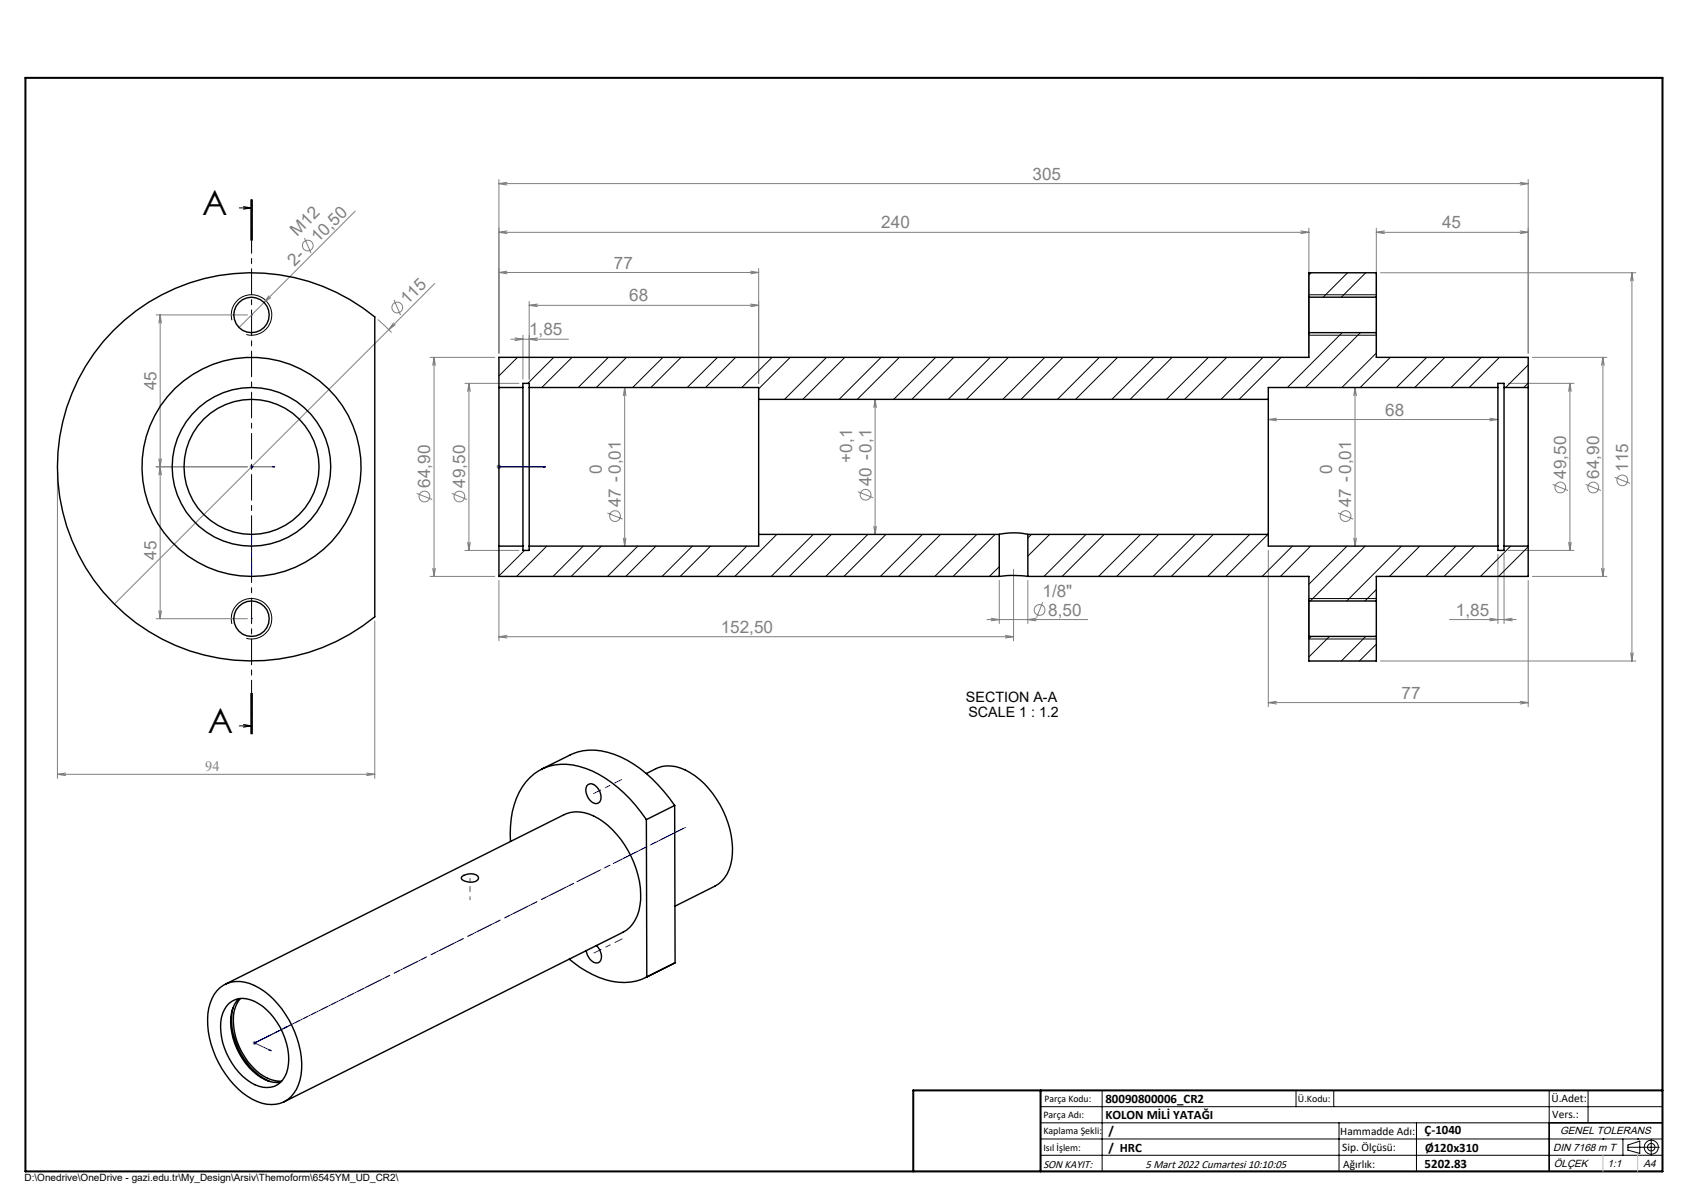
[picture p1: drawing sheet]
<svg xmlns="http://www.w3.org/2000/svg" width="420mm" height="297mm" viewBox="0 0 420 297" stroke-linecap="round" stroke-linejoin="round" font-family="sans-serif">
<g fill="none" stroke="#808080" stroke-width=".25">
<path d="M75.2 58.8l1.6 3.7M87.7 52.1l-28.7 28.8M123.2 44.3v42.9M123.2 45.3h254.1M123.2 45.3l2 .4M123.2 57.4h200M123.2 57.4l2 .3M125.2 45l-2 .3M125.2 57l-2 .4M321.2 57l2 .4M323.2 56.3v30.9M323.2 57.4l-2 .3"/>
<path d="M339.8 57.4h37.5M339.8 56.3v30.9M339.8 57.4l2 .3M341.8 57l-2 .4M375.4 57l1.9 .4M375.4 45l1.9 .3M377.3 57.4l-1.9 .3M377.3 44.3v42.9M377.3 45.3l-1.9 .4M38.6 77.7h22.5M39.5 77.7v75M39.5 77.7l.4 2.1"/>
<path d="M39.5 77.7l-.3 2.1M66.4 73l-1.2 1.7 1.7-1.2M93.3 78.9l3.4 3.2M97.2 79.7l-1.2 1.7 1.6-1.2M97.3 74l1.6 3.8M107.4 70l-79.2 79.2M123.2 67.3h64.1M123.2 67.3l2 .3M125.2 67l-2 .3M130.7 74.4v19.2M130.7 75.4h56.6M130.7 75.4l2 .3"/>
<path d="M132.7 75.1l-2 .3M185.3 75.1l2 .3M185.3 67l2 .3M187.3 75.4l-2 .3M187.3 66.3v28.4M187.3 67.3l-2 .3M340.9 67.3h63M402.9 67.3v95.9M402.9 67.3l.4 2.1M402.9 67.3l-.3 2.1M106.2 88.2h16M107.2 88.2v54.1"/>
<path d="M107.2 88.2l.3 2M107.2 88.2l-.3 2M114.8 94.6h13.3M115.8 94.6v41.3M115.8 94.6l.3 2M115.8 94.6l-.3 2M126.1 83.7h14.3M127.1 83.4l2 .3-2 .4M129.1 82.8v10.8M132.7 83.4l-2 .3 2 .4M154.2 95.7v39.1M154.2 95.7l.4 2"/>
<path d="M154.2 95.7l-.3 2M216.1 98.6v33.3M216.1 98.6l.3 2M216.1 98.6l-.3 2M334.6 95.7v39.1M334.6 95.7l.3 2M334.6 95.7l-.3 2M372.4 94.6h16.2M378.4 88.2h18.4M387.6 94.6v41.3M387.6 94.6l.3 2M387.6 94.6l-.3 2"/>
<path d="M395.8 88.2v54.1M395.8 88.2l.3 2M395.8 88.2l-.4 2M14.2 116.3v75.9M38.6 115.2h22.5M39.2 113.3l.3 1.9M39.5 115.2l.4 2.1M39.5 115.2l-.3 2.1M39.9 113.3l-.4 1.9M61.6 115.2h1M61.7 114.9l.7 .7M62.1 114.8v.9"/>
<path d="M62.4 114.9l-.7 .7M122.7 115.2h1M122.8 114.9l.7 .7M123.2 114.8v.9M123.5 114.9l-.7 .7M313.2 103.6h56.7M313.2 103.6l2 .3M315.2 103.3l-2 .3M367.8 103.3l2.1 .3M369.9 103.6l-2.1 .3M383.4 119.6l3.8 1.5M391.5 119.6l3.8 1.5"/>
<path d="M398.7 117.8l3.8 1.5M102.9 121.8l3.8 1.5M111.5 121.8l3.8 1.5M114.8 135.9h13.3M115.5 133.9l.3 2M116.1 133.9l-.3 2M150 126.6l3.7 1.6M153.9 132.9l.3 1.9M154.6 132.9l-.4 1.9M211.8 121.4l3.8 1.5M215.8 129.9l.3 2M216.4 129.9l-.3 2"/>
<path d="M313.2 135.9v38.6M330.3 126.6l3.8 1.6M334.3 132.9l.3 1.9M334.9 132.9l-.3 1.9M369.9 136.9v17M371.4 136.9v17M372.4 135.9h16.2M387.3 133.9l.3 2M387.9 133.9l-.3 2M38.6 152.7h22.5M39.2 150.8l.3 1.9M39.9 150.8l-.4 1.9"/>
<path d="M92.5 153.3v38.9M106.2 142.3h16M106.9 140.3l.3 2M107.5 140.3l-.3 2M123.2 143.3v14.9M123.2 157.2h127.1M123.2 157.2l2 .3M125.2 156.9l-2 .3M243.7 153h24.9M244.7 152.6l2 .4-2 .3M246.7 143.3v10.6M248.2 156.9l2.1 .3"/>
<path d="M250.3 140.5v17.7M250.3 157.2l-2.1 .3M253.8 143.3v10.6M255.8 152.6l-2 .4 2 .3M257.5 148.7l-1.6 3.8M357.9 153h16.5M367.8 152.6l2.1 .4-2.1 .3M373.4 152.6l-2 .4 2 .3M377.3 143.3v31.2M378.4 142.3h18.4M395.4 140.3l.4 2M396.1 140.3l-.3 2"/>
<path d="M313.2 173.5h64.1M313.2 173.5l2 .3M315.2 173.1l-2 .4M340.9 163.2h63M375.4 173.1l1.9 .4M377.3 173.5l-1.9 .3M402.6 161.2l.3 2M403.3 161.2l-.4 2M14.2 191.2h78.3M14.2 191.2l2 .3M16.2 190.8l-2 .4M90.5 190.8l2 .4"/>
<path d="M92.5 191.2l-2 .3M62.4 257.5h1M62.5 257.1l.7 .7M62.9 257v1M63.2 257.1l-.7 .7"/>
<circle cx="76" cy="60.6" r="1.33"/>
<circle cx="98.1" cy="75.9" r="1.32"/>
<circle cx="400.6" cy="118.6" r="1.33"/>
<circle cx="104.8" cy="122.6" r="1.33"/>
<circle cx="113.4" cy="122.6" r="1.33"/>
<circle cx="151.9" cy="127.4" r="1.33"/>
<circle cx="213.7" cy="122.1" r="1.32"/>
<circle cx="332.2" cy="127.4" r="1.33"/>
<circle cx="385.3" cy="120.3" r="1.32"/>
<circle cx="393.4" cy="120.3" r="1.32"/>
<circle cx="256.7" cy="150.6" r="1.34"/>
</g>
<g fill="none" stroke="#000" stroke-width=".25">
<path d="M350.2 19.2h60.3v12.6M59.1 51.3h3M60.1 51l2 .3M61.9 49.3v10M62.1 51.3l-2 .3M62.1 49.3v10M62.3 49.3v10M57.3 79.1a5 5 0 0 1 4.3-6.3 5 5 0 0 1 5.5 5.3 5 5 0 0 1-6.3 4.5M339.8 72.8h-16.6v10h16.6M57.3 154.1a5 5 0 0 1 4.3-6.3 5 5 0 0 1 5.5 5.3 5 5 0 0 1-6.3 4.5M339.8 147.8h-16.6v10h16.6M59.1 179.2h3"/>
<path d="M60.1 178.9l2 .3M61.9 171.2v10M62.1 179.2l-2 .3M62.1 171.2v10M62.3 171.2v10zM256.9 273.2h153.6M256.9 277.2h153.6M272.1 269.2v20M320 269.2v4M329.3 269.2v4M330.6 277.2v12M349.7 277.2v12"/>
<path d="M382.5 269.2v20M392.1 269.2v8M225.5 289.2h185M256.9 281.2h153.6M256.9 285.2h153.6M395.8 281.2h.1M400.7 281.2v4M402 283.2h7.7M402 282.7l2.9-1v3.1l-2.9-.9zM404.4 281.2h.1M407.7 281.3v3.8"/>
<circle cx="407.7" cy="283.2" r=".93"/>
<circle cx="407.7" cy="283.2" r="1.74"/>
</g>
<path d="M61.9 115.2h.3zM62.1 115.2h.1M62.1 115.2h5.7M67.8 115.2h-.5h.5M123 115.2h.3zM123.2 115.2h.1M123.2 115.2h11.5M134.7 115.2h-.6h.6M66.5 259.3l.2-.1 .3 .2zM70.4 253.6l.5-.1-.3 .2zM70.9 253.5l-8 4 4.1 1.9" fill="none" stroke="#00f" stroke-width=".25"/>
<path d="M62.1 49.3v131.9" fill="none" stroke="#000" stroke-width=".25" stroke-dasharray="6.3 1.3 1.3 1.3" stroke-dashoffset="3.3"/>
<path d="M410.5 277.2h-28v12" fill="none" stroke="#000" stroke-width=".35"/>
<path d="M6.3 19.2h404.2v270h-404.2zM256.9 269.2v20M410.5 269.2h-185v20" fill="none" stroke="#000" stroke-width=".5"/>
<path d="M392.1 281.2h.1M395.8 285.2v4M404.4 285.2v4" fill="none" stroke="#c0c0c0" stroke-width=".25"/>
<path d="M89.8 244l52.6-26.3" fill="none" stroke="#00f" stroke-width=".25" stroke-dasharray="6.3 1.3 1.3 1.3" stroke-dashoffset="-.9"/>
<path d="M146.6 215.6l-83.7 41.9" fill="none" stroke="#00f" stroke-width=".25" stroke-dasharray="6.3 1.3 1.3 1.3" stroke-dashoffset="2.1"/>
<path d="M142.4 217.7l23.7-11.9M89.8 244l-23.8 11.9" fill="none" stroke="#00f" stroke-width=".25" stroke-dasharray="6.3 1.3 1.3 1.3" stroke-dashoffset=".1"/>
<path d="M146.5 195.9l7-3.5M153.6 212.1l-7 3.5M146.6 235.3l7-3.5" fill="none" stroke="#00f" stroke-width=".25" stroke-dasharray="6.3 1.3 1.3 1.3" stroke-dashoffset="4.4"/>
<path d="M169.3 204.3l-15.7 7.8" fill="none" stroke="#00f" stroke-width=".25" stroke-dasharray="6.3 1.3 1.3 1.3" stroke-dashoffset="-.5"/>
<path d="M62.1 77.7h.1M62.1 115.2h.1M62.1 152.7h.1M166.1 205.8l.7-.3M166.8 205.5l2.5-1.2M65.4 256.2l-2.5 1.3M66 255.9l-.6 .3" fill="none" stroke="#00f" stroke-width=".25" stroke-dasharray="6.3 1.3 1.3 1.3"/>
<path d="M116 216.8l.1 5.3" fill="none" stroke="#00f" stroke-width=".25" stroke-dasharray="6.3 1.3 1.3 1.3" stroke-dashoffset="5.6"/>
<path d="M62.1 142.1v-10.2" fill="none" stroke="#00f" stroke-width=".25" stroke-dasharray="6.3 1.3 1.3 1.3" stroke-dashoffset="3.2"/>
<g fill="#00f">
<path d="M67.3 115.2h.5zM61.9 115.2h.3z"/>
<path d="M66.5 259.3l.2-.1 .3 .2zM70.4 253.6l.5-.1-.3 .2z"/>
<path d="M123 115.2h.3zM134.1 115.2h.6zM123 115.2h.3zM134.1 115.2h.6z"/>
</g>
<g fill="none" stroke="#000" stroke-width=".35">
<path d="M323.2 73.4v8.7M323.2 73.4v-6.1h16.6v6.1M323.2 73.4h16.6M339.8 73.4v8.7M28 81.6a47.9 47.9 0 0 1 64.5-3.4v74.1a47.9 47.9 0 0 1-65.8-4.7 47.9 47.9 0 0 1 1.3-66zM123.2 95.7v39.1M123.2 95.7h5.9M129.1 95.7v39.1M129.1 95.7v-1.1h1.6v1.1M130.7 95.7v39.1M130.7 95.7h56.6v2.9M187.3 98.6v33.3"/>
<path d="M187.3 98.6h125.9M313.2 98.6v33.3M323.2 82.1v6.1h-200v7.5M323.2 82.1h16.6M339.8 82.1v6.1h37.5v7.5M369.9 95.7v39.1M369.9 95.7h-56.7v2.9M369.9 95.7v-1.1h1.5v1.1M371.4 95.7v39.1M371.4 95.7h5.9M377.3 95.7v39.1M123.2 134.8v7.5h123.5"/>
<path d="M123.2 134.8h5.9M129.1 134.8v1.1h1.6v-1.1M187.3 131.9h59.4M187.3 131.9v2.9h-56.6M246.7 131.9a16.2 16.2 0 0 1 7.1 0M246.7 131.9v10.4M253.8 131.9h59.4M253.8 131.9v10.4M313.2 131.9v2.9h56.7M369.9 134.8v1.1h1.5v-1.1M371.4 134.8h5.9M377.3 134.8v7.5h-37.5v6.1"/>
<path d="M246.7 142.3a25 25 0 0 1 7.1 0M253.8 142.3h69.4v6.1M323.2 148.4v8.7M323.2 157.1v6.1h16.6v-6.1M323.2 148.4h16.6M323.2 157.1h16.6M339.8 148.4v8.7M133.7 189.9l7-3.5a14 14 0 0 1 12.5 .5 33.4 33.4 0 0 1 13.4 12M144.9 194a1.54 1.54 0 0 1 2.6 .4 2.94 2.94 0 0 1 .3 3.8 1.99 1.99 0 0 1-2.6-1.2 3.2 3.2 0 0 1-.3-3zM159.6 191a8.8 8.8 0 0 1 8.4-1.4 21.5 21.5 0 0 1 11.8 13.6 16.8 16.8 0 0 1-.3 12.6 7.4 7.4 0 0 1-3 3l-9.8 4.9M166.6 198.9l.1 38.8-7.2 3.6M166.6 198.9l-7 3.4"/>
<path d="M114.1 216.4l.4-.3a3.4 3.4 0 0 1 3.4 .1l.2 .4a1.28 1.28 0 0 1-1.3 1.2 3.6 3.6 0 0 1-2.9-.8zM159.6 202.3l.1 38.9a14.2 14.2 0 0 1-13.3-.6 25.5 25.5 0 0 1-5.9-3.8M159.6 202.3a32.4 32.4 0 0 0-15-12.6 12.6 12.6 0 0 0-14.8 3.4 20.9 20.9 0 0 0-3.8 14.6M147.2 233.4a3.1 3.1 0 0 1 .8 4.2 2.02 2.02 0 0 1-2.7-1.3l-.6-1.6M54.3 243.8a8.1 8.1 0 0 1 9.7 .1 23.5 23.5 0 0 1 10.3 21.5 7.9 7.9 0 0 1-6.2 7.2 11.8 11.8 0 0 1-9.3-3.8 23.4 23.4 0 0 1-7.3-19.9 9.5 9.5 0 0 1 2.8-5.1zM55.6 243l83.7-41.9a8.7 8.7 0 0 1 8.4 1 23.4 23.4 0 0 1 10.3 21.5 8.7 8.7 0 0 1-4.2 6.5l-83.7 41.9M56.6 247.7a5.9 5.9 0 0 1 7.3 .1 16.7 16.7 0 0 1 7.1 16 5.4 5.4 0 0 1-8.1 4 16.7 16.7 0 0 1-8.2-16.6 7.1 7.1 0 0 1 1.9-3.5zM57.5 248.9a17.3 17.3 0 0 0 5.5 15.7 11.7 11.7 0 0 0 3.6 2.4M58.9 246.6a9.1 9.1 0 0 0-1.7 8.3 16.7 16.7 0 0 0 8.2 11.6 6.2 6.2 0 0 0 3.9 .7M59.3 246.5a9.1 9.1 0 0 0-1.4 8 17 17 0 0 0 8.1 11.7 7 7 0 0 0 3.6 .7"/>
<circle cx="62.1" cy="77.7" r="4.4"/>
<circle cx="62.1" cy="115.3" r="16.7"/>
<circle cx="62.1" cy="115.3" r="27.1"/>
<circle cx="62.1" cy="115.2" r="19.6"/>
<circle cx="62.1" cy="152.7" r="4.4"/>
</g>
<g fill="none" stroke="#000" stroke-width=".25">
<path d="M323.7 67.3l-.5 .6M332.7 67.3l-6 6.1M337.2 67.3l-6 6.1M123.3 88.2l-.1 .1M127.8 88.2l-4.6 4.6M136.7 88.2l-6.4 6.4M141.3 88.2l-7.5 7.5M150.2 88.2l-7.4 7.5M154.7 88.2l-7.5 7.5M163.7 88.2l-7.5 7.5M168.2 88.2l-7.5 7.5M177.2 88.2l-7.5 7.5"/>
<path d="M181.6 88.2l-7.4 7.5M190.6 88.2l-7.4 7.5M195.1 88.2l-7.8 7.8M204.1 88.2l-10.4 10.4M208.6 88.2l-10.4 10.4M217.6 88.2l-10.4 10.4M222.1 88.2l-10.4 10.4M231 88.2l-10.3 10.4M235.5 88.2l-10.4 10.4M244.5 88.2l-10.4 10.4M249 88.2l-10.4 10.4M258 88.2l-10.4 10.4"/>
<path d="M262.5 88.2l-10.4 10.4M271.5 88.2l-10.4 10.4M275.9 88.2l-10.3 10.4M284.9 88.2l-10.4 10.4M289.4 88.2l-10.4 10.4M298.4 88.2l-10.4 10.4M302.9 88.2l-10.4 10.4M311.9 88.2l-10.4 10.4M316.3 88.2l-10.3 10.4M331.4 82.1l-13.5 13.6M335.9 82.1l-13.5 13.6M339.8 87.2l-8.5 8.5"/>
<path d="M343.3 88.2l-7.5 7.5M352.3 88.2l-7.5 7.5M356.8 88.2l-7.5 7.5M365.7 88.2l-7.4 7.5M370.2 88.2l-7.4 7.5M377.3 90.1l-5.5 5.6M377.3 94.6l-1.1 1.1M129.5 135.9l-6.3 6.3M135 134.8l-7.4 7.5M144 134.8l-7.4 7.5M148.5 134.8l-7.5 7.5M157.5 134.8l-7.5 7.5"/>
<path d="M162 134.8l-7.5 7.5M171 134.8l-7.5 7.5M175.4 134.8l-7.4 7.5M184.4 134.8l-7.4 7.5M191.8 131.9l-10.4 10.4M200.8 131.9l-10.4 10.4M205.3 131.9l-10.4 10.4M214.3 131.9l-10.4 10.4M218.8 131.9l-10.4 10.4M227.8 131.9l-10.4 10.4M232.2 131.9l-10.3 10.4M241.2 131.9l-10.4 10.4"/>
<path d="M245.7 131.9l-10.4 10.4M246.7 139.9l-2.4 2.4M254.7 131.9l-.9 .9M259.2 131.9l-5.4 5.4M268.1 131.9l-10.3 10.4M272.6 131.9l-10.3 10.4M281.6 131.9l-10.3 10.4M286.1 131.9l-10.4 10.4M295.1 131.9l-10.4 10.4M299.6 131.9l-10.4 10.4M308.6 131.9l-10.4 10.4M313.1 131.9l-10.4 10.4"/>
<path d="M319.1 134.8l-7.5 7.5M323.6 134.8l-7.4 7.5M332.6 134.8l-9.4 9.4M337.1 134.8l-13.6 13.6M346 134.8l-13.5 13.6M350.6 134.8l-7.5 7.5M359.5 134.8l-7.4 7.5M364 134.8l-7.4 7.5M373 134.8l-7.5 7.5M377.3 135l-7.3 7.3M323.8 157.1l-.6 .6M328.3 157.1l-5.1 5.1"/>
<path d="M337.2 157.1l-6 6.1M339.8 145.6l-2.8 2.8M339.8 159l-4.1 4.2"/>
</g>
<g font-size="8.5">
<text x="49.9" y="53.2">A</text>
<text x="51.3" y="180.9">A</text>
</g>
<g font-size="4.2" fill="#808080">
<text x="255" y="44.4">305</text>
<text x="73.4" y="58.5" transform="rotate(-45 73.4 58.5)">M12</text>
<text x="217.6" y="56.4">240</text>
<text x="356.1" y="56.4">45</text>
<text x="72.7" y="65.9" transform="rotate(-45 72.7 65.9)">2-</text>
<text x="78.5" y="60.1" transform="rotate(-45 78.5 60.1)">10,50</text>
<text x="151.6" y="66.3">77</text>
<text x="100.6" y="75.4" transform="rotate(-45 100.6 75.4)">115</text>
<text x="155.4" y="74.4">68</text>
<text x="130.6" y="82.8">1,85</text>
<text x="38.6" y="96.4" transform="rotate(-90 38.6 96.4)">45</text>
<text x="342" y="102.6">68</text>
<text x="148.6" y="117" transform="rotate(-90 148.6 117)">0</text>
<text x="210.4" y="114.2" transform="rotate(-90 210.4 114.2)">+0,1</text>
<text x="215.2" y="120" transform="rotate(-90 215.2 120)">40 -0,1</text>
<text x="328.9" y="117" transform="rotate(-90 328.9 117)">0</text>
<text x="386.7" y="118.2" transform="rotate(-90 386.7 118.2)">49,50</text>
<text x="394.8" y="118.2" transform="rotate(-90 394.8 118.2)">64,90</text>
<text x="402" y="116.4" transform="rotate(-90 402 116.4)">115</text>
<text x="106.2" y="120.4" transform="rotate(-90 106.2 120.4)">64,90</text>
<text x="114.9" y="120.4" transform="rotate(-90 114.9 120.4)">49,50</text>
<text x="153.3" y="125.3" transform="rotate(-90 153.3 125.3)">47 -0,01</text>
<text x="333.7" y="125.3" transform="rotate(-90 333.7 125.3)">47 -0,01</text>
<text x="38.6" y="138.2" transform="rotate(-90 38.6 138.2)">45</text>
<text x="257.4" y="147.3">1/8&quot;</text>
<text x="258.8" y="152">8,50</text>
<text x="359.5" y="152">1,85</text>
<text x="178" y="156.2">152,50</text>
<text x="346" y="172.5">77</text>
</g>
<g font-size="3.5">
<text x="238.5" y="173.4">SECTION A-A</text>
<text x="239.1" y="176.9">SCALE 1 : 1.2</text>
</g>
<text font-size="3.5" fill="#808080" x="50.7" y="190.3">94</text>
<g font-size="3.2">
<text x="272.9" y="272.3">80090800006_CR2</text>
<text x="272.9" y="276.3">KOLON MİLİ YATAĞI</text>
<text x="273.7" y="280.3">/</text>
<text x="351.8" y="280">Ç-1040</text>
<text x="273.7" y="284.4">/ HRC</text>
<text x="351.9" y="284.3">Ø120x310</text>
<text x="351.8" y="288.3">5202.83</text>
</g>
<g font-size="2.8">
<text x="383" y="272.2">Ü.Adet:</text>
<text x="330.9" y="280.3">Hammadde Adı:</text>
<text x="383.3" y="276">Vers.:</text>
<text x="331.4" y="284.3">Sip. Ölçüsü:</text>
<text x="257.6" y="288.3">SON KAYIT:</text>
<text x="282.9" y="288.3">5 Mart 2022 Cumartesi 10:10:05</text>
<text x="331.6" y="288.3">Ağırlık:</text>
</g>
<g font-size="2.6">
<text x="385.2" y="279.9">GENEL TOLERANS</text>
<text x="383.5" y="284">DIN 7168 m T</text>
<text x="383.6" y="288.1">ÖLÇEK</text>
<text x="396.9" y="288.1">1:1</text>
<text x="405.8" y="288.1">A4</text>
</g>
<g font-size="2.5">
<text x="257.9" y="272">Parça Kodu:</text>
<text x="320.5" y="272">Ü.Kodu:</text>
<text x="257.6" y="280">Kaplama Şekli:</text>
<text x="257.6" y="276">Parça Adı:</text>
<text x="257.6" y="284.1">Isıl İşlem:</text>
<text x="6.1" y="291.6">D:\Onedrive\OneDrive - gazi.edu.tr\My_Design\Arsiv\Themoform\6545YM_UD_CR2\</text>
</g>
</svg>
